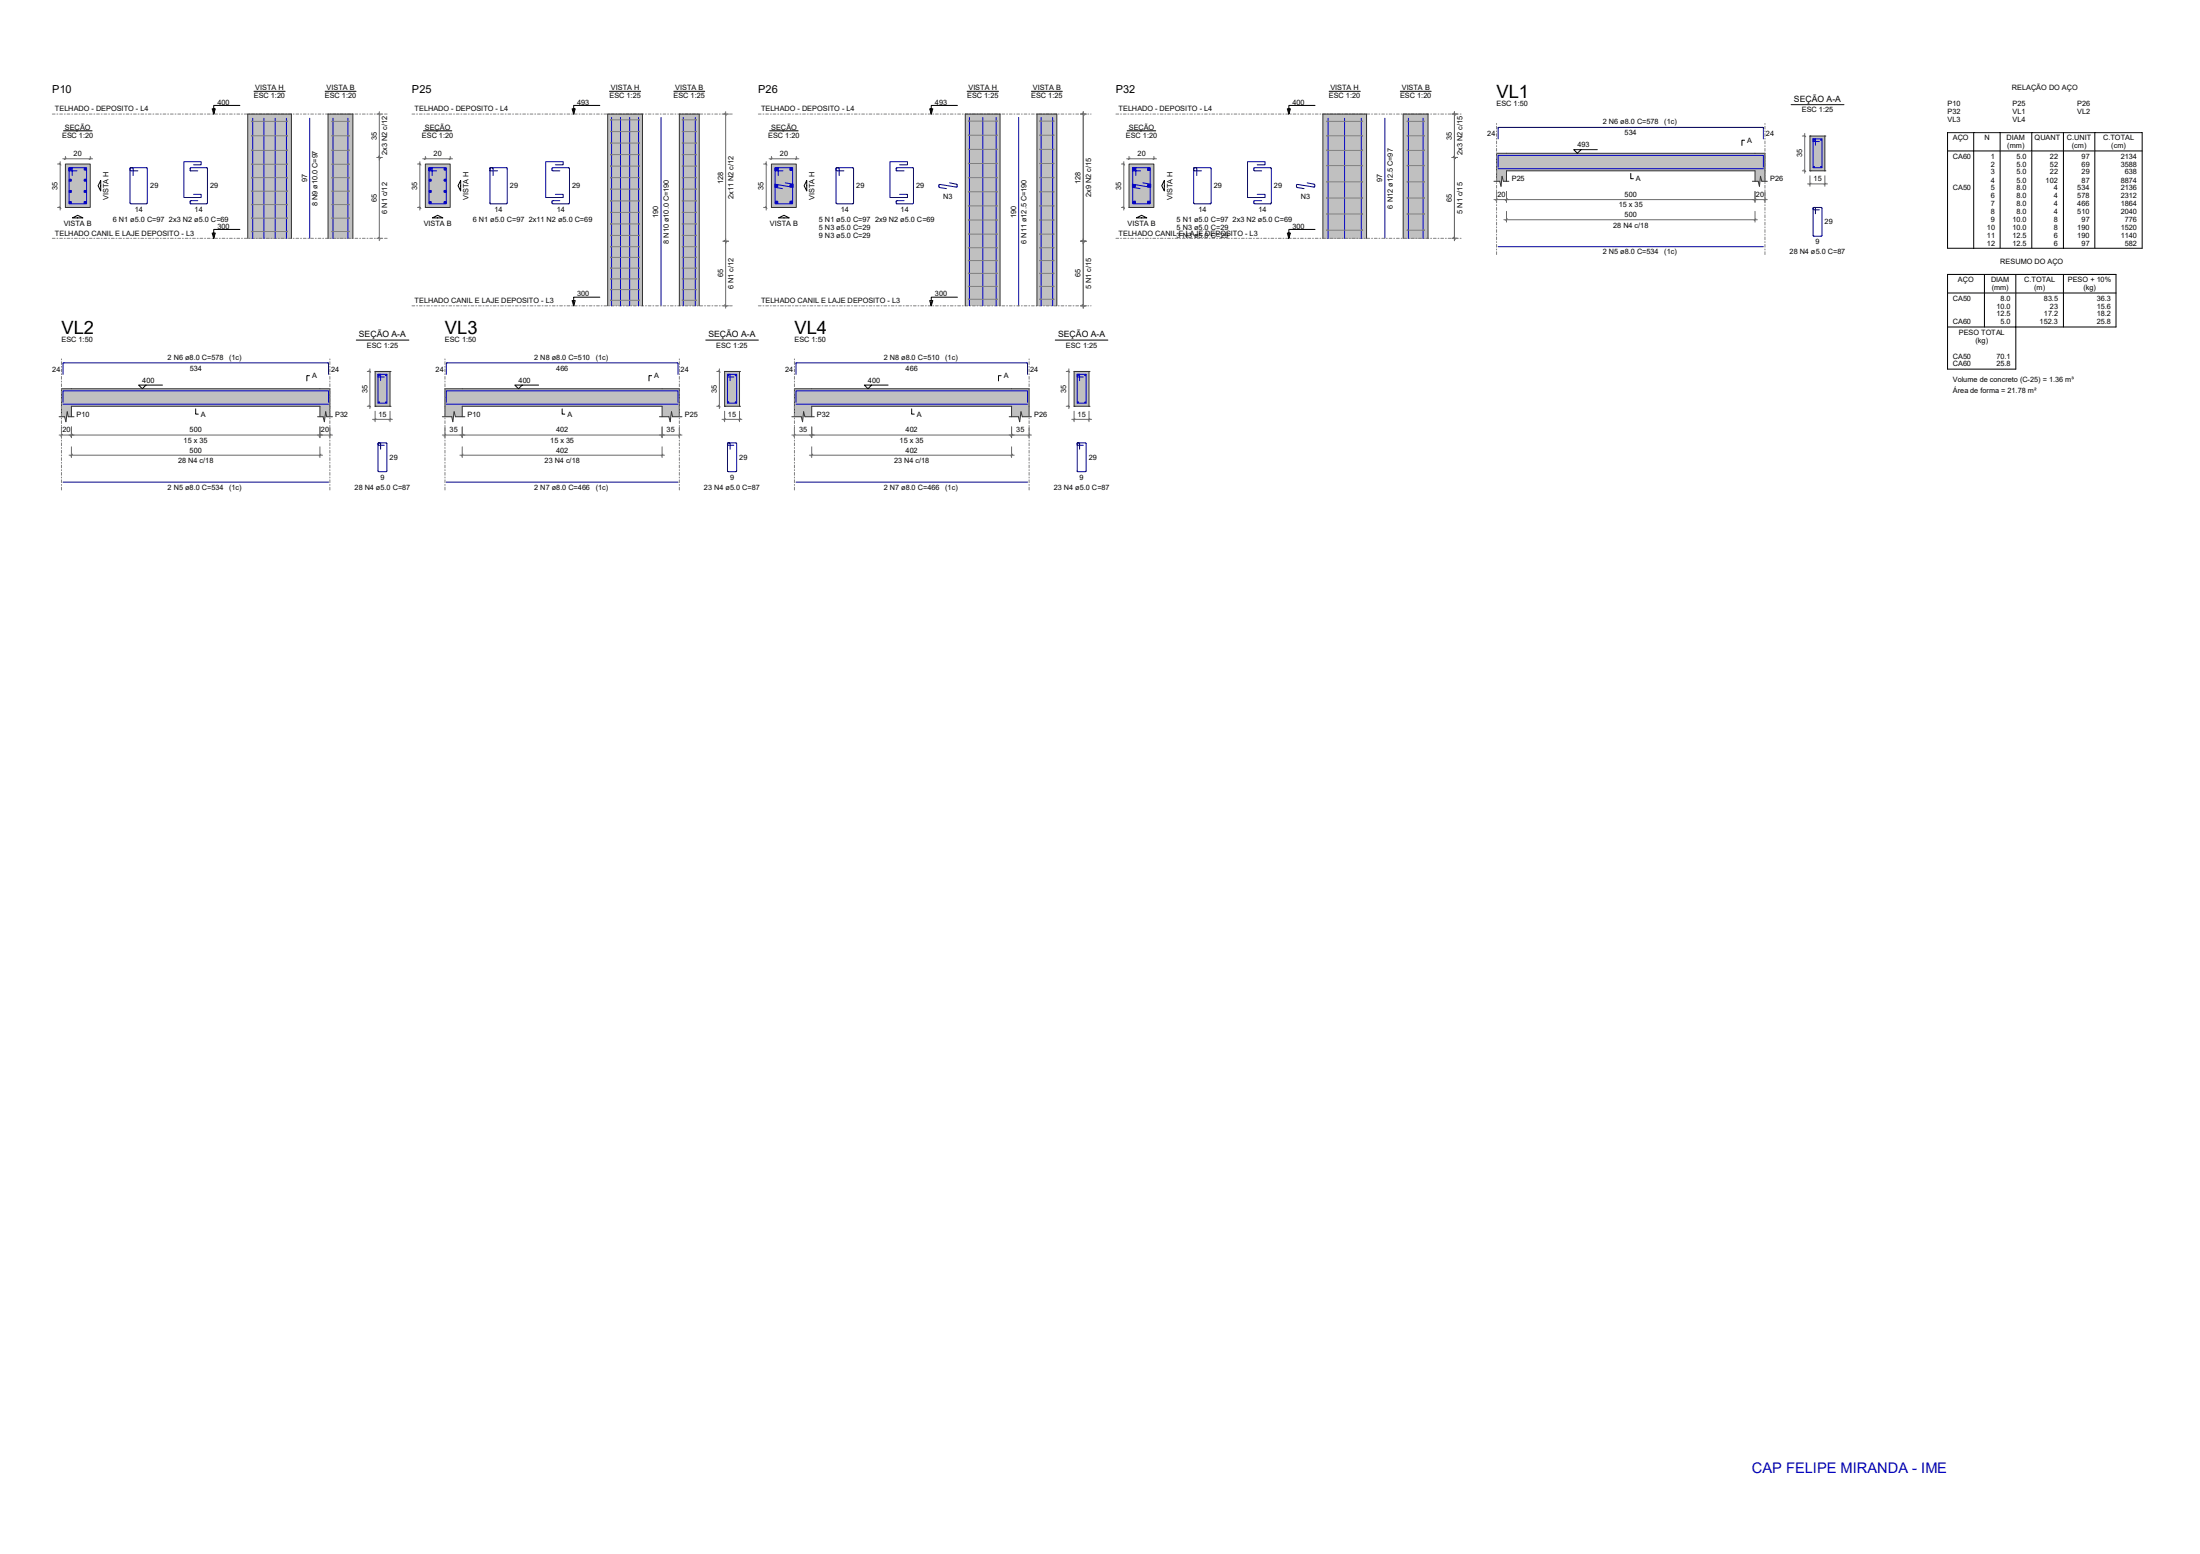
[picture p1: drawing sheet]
<svg xmlns="http://www.w3.org/2000/svg" width="841mm" height="594mm" viewBox="0 0 841 594" stroke-linecap="round" stroke-linejoin="round" font-family="sans-serif">
<g fill="#c0c0c0">
<path d="M125.4 43.6h9.5v47.5h-9.5z"/>
<path d="M94.7 43.6h16.7v47.5h-16.7z"/>
<path d="M25 62.7h9.5v16.6h-9.5z"/>
</g>
<path d="M25 62.7h9.5v16.6h-9.5z" fill="none" stroke="#333" stroke-width=".38"/>
<path d="M24.3 50h10.9" fill="none" stroke="#000" stroke-width=".38"/>
<g fill="none" stroke="#696969" stroke-width=".38">
<path d="M25 59.8v1M34.5 59.8v1M144.7 59.9l.6 .7M145 59.3v32.7M22 62.7h1.1M22 79.3h1.1M22.6 62.4l.7 .7M22.6 79l.7 .7M23 61.8v18.5M24 60.7h11.4M25.3 60.4l-.7 .6M34.8 60.4l-.7 .6"/>
<path d="M144.1 60.2h2M144.1 91.1h2M144.7 90.7l.6 .7"/>
</g>
<path d="M29.4 65.3h-3v-1.2h6.7v13.8h-6.7v-13.8h1.2v3" fill="none" stroke="#0000bd" stroke-width=".38"/>
<path d="M118.4 45.2v45.9M49.7 65l.4 .3h2.6M49.8 64.2h6.4l.1 13.3-.3 .4-6.2-.1zM50.5 64.1l.4 .4v2.6M74 63h2.9v-1.2h-6.6v13.7h6.6v-1.2h-2.9M75.6 65.3h-2.8l-.1-1 .3-.2h6l.3 .4v13l-.3 .4h-6.2l-.1-.2v-.8l.3-.2h2.6" fill="none" stroke="#000081" stroke-width=".38"/>
<path d="M146 69.7h2v11.9h-2z" fill="#fff"/>
<path d="M144.1 43.6h2M144.7 59.9l.6 .7M144.7 43.3l.6 .7M145 42.7v18.5M144.1 60.2h2" fill="none" stroke="#696969" stroke-width=".38"/>
<path d="M146 44.5h2v14.9h-2z" fill="#fff"/>
<path d="M20 43.6h128M20 91.1h128" fill="none" stroke="#808080" stroke-width=".38" stroke-dasharray="1.1 .7 .4 .7"/>
<path d="M97.1 34.9h11.9M124.3 34.9h11.8M91.7 40.3h-10v3.3l-.6-2h1.2l-.6 2M38.5 69v4l-1-2zM27.7 83.3l2-1 2 1zM91.7 87.7h-10v3.4l-.6-2h1.2l-.6 2" fill="none" stroke="#000" stroke-width=".38"/>
<g fill="none" stroke="#0000bd" stroke-width=".38">
<path d="M96.6 45.2v45.9M100.9 45.2v45.9M105.2 45.2v45.9M109.5 45.2v45.9M127.3 45.2v45.9M133 45.2v45.9M26.5 64.5l.7-.1v.4l-.3 .2zM26.5 68.8l.4-.3 .3 .6-.5 .1zM26.5 77.1l.7 .7M26.5 64.3l.7 .7M26.5 68.5l.7 .7M26.5 72.8l.7 .7"/>
<path d="M26.7 72.8l.5 .1v.5l-.7-.1zM26.7 77.1l.5 .1v.5l-.7-.2zM27.2 77.1l-.7 .7M27.2 64.3l-.7 .7M27.2 68.5l-.7 .7M27.2 72.8l-.7 .7M32.2 77.3l.7-.1v.5h-.5zM32.2 64.5l.7-.1v.4l-.3 .2zM32.2 68.8l.4-.3 .3 .6-.5 .1zM32.2 73l.7-.1v.5l-.5 .1zM32.2 77.1l.7 .7M32.2 64.3l.7 .7"/>
<path d="M32.2 72.8l.7 .7M32.2 68.5l.7 .7M32.9 77.1l-.7 .7M32.9 64.3l-.7 .7M32.9 72.8l-.7 .7M32.9 68.5l-.7 .7"/>
</g>
<path d="M94.7 91.1v-47.5h16.7v47.5M125.4 91.1v-47.5h9.5v47.5" fill="none" stroke="#333" stroke-width=".38"/>
<g fill="none" stroke="#808080" stroke-width=".38">
<path d="M96.2 46.4h.2zM96.2 51.9h.2zM96.3 46.4h13.5M96.3 51.9h13.5M96.3 57.5h13.5M96.3 57.3v.3zM109.7 46.4h.2zM109.8 51.8v.2zM109.8 57.3v.3zM126.9 51.9h.2zM126.9 46.4h.2zM127 46.4h6.4"/>
<path d="M127 51.9h6.4M127 57.5h6.4M127 57.3v.3zM133.3 46.4h.2zM133.4 51.8v.2zM133.4 57.3v.3zM96.2 67.9l.1 .2zM96.2 73.1h.2zM96.3 62.8h13.5M96.3 62.7v.2zM96.3 67.9h13.5M96.3 73.1h13.5"/>
<path d="M96.3 78.2h13.5M96.3 78.1v.2zM109.7 62.8h.2zM109.7 73.1h.2zM109.8 67.8v.3zM109.8 78.1v.2zM126.9 62.8h.2zM126.9 67.9l.1 .2zM126.9 73.1h.2zM126.9 78.2h.2zM127 62.8h6.4M127 67.9h6.4"/>
<path d="M127 73.1h6.4M127 78.2h6.4M133.3 73.1h.2zM133.4 62.7v.2zM133.4 67.8v.3zM133.4 78.1v.2zM96.3 83.4h13.5M96.3 83.2v.3zM96.3 88.5h13.5M96.3 88.4v.2zM109.8 83.2v.3zM109.8 88.4v.2z"/>
<path d="M127 83.4h6.4M127 88.5h6.4M127 83.2v.3zM127 88.4v.2zM133.4 83.2v.3zM133.4 88.4v.2z"/>
</g>
<g fill="#c0c0c0">
<path d="M259.7 43.6h7.6v73.3h-7.6z"/>
<path d="M232.3 43.6h13.3v73.3h-13.3z"/>
<path d="M162.6 62.7h9.5v16.6h-9.5z"/>
</g>
<path d="M162.6 62.7h9.5v16.6h-9.5z" fill="none" stroke="#333" stroke-width=".38"/>
<path d="M161.9 50h10.8" fill="none" stroke="#000" stroke-width=".38"/>
<g fill="none" stroke="#696969" stroke-width=".38">
<path d="M162.6 59.8v1M172.1 59.8v1M159.6 62.7h1.1M159.6 79.3h1.1M160.2 62.4l.7 .7M160.2 79l.7 .7M160.5 61.8v18.5M161.6 60.7h11.4M162.9 60.4l-.7 .6M172.4 60.4l-.7 .6M276.4 92.2h2.1M277 91.9l.7 .6"/>
<path d="M277.4 91.3v26.5M276.4 116.9h2.1M277 116.5l.7 .7"/>
</g>
<path d="M166.9 65.3h-2.9v-1.2h6.6v13.8h-6.6v-13.8h1.2v3" fill="none" stroke="#0000bd" stroke-width=".38"/>
<path d="M252.7 44.9v72M187.3 64.3l.3-.2 6.2 .1 .1 13.3-.3 .4h-6.2l-.1-.2zM187.3 65.2l2.9 .1M188.1 64.1l.4 .4v2.6M212.3 63h3v-1.2h-6.7v13.7h6.7v-1.2h-3M214 65.3h-2.6l-.3-.1-.1-.7 .4-.4h5.9l.4 .4v13l-.2 .4h-6.1l-.4-.4 .1-.7 .3-.1h2.6" fill="none" stroke="#000081" stroke-width=".38"/>
<path d="M278.4 98.6h2v11.9h-2z" fill="#fff"/>
<path d="M276.4 43.6h2.1M277 43.3l.7 .7M277.4 42.7v50.5M276.4 92.2h2.1M277 91.9l.7 .6" fill="none" stroke="#696969" stroke-width=".38"/>
<path d="M278.4 59.7h2v16.5h-2z" fill="#fff"/>
<path d="M157.5 43.6h122.9M157.5 116.9h122.9" fill="none" stroke="#808080" stroke-width=".38" stroke-dasharray="1.1 .7 .4 .7"/>
<path d="M233 34.9h11.9M257.6 34.9h11.8M229.3 40.3h-10v3.3l-.6-2h1.2l-.6 2M176.1 69v4l-1-2zM165.3 83.3l2-1 2 1zM229.3 113.6h-10v3.3l-.6-2h1.2l-.6 2" fill="none" stroke="#000" stroke-width=".38"/>
<g fill="none" stroke="#0000bd" stroke-width=".38">
<path d="M233.8 44.9v72M237.2 44.9v72M240.7 44.9v72M244.1 44.9v72M261.2 44.9v72M265.8 44.9v72M164.1 68.8l.4-.3 .3 .4-.5 .3zM164.1 77.1l.7 .7M164.1 64.3l.7 .7M164.1 68.5l.7 .7M164.1 72.8l.7 .7M164.3 77.1l.5 .3-.3 .4-.4-.3z"/>
<path d="M164.3 72.8l.5 .4-.3 .3-.4-.2zM164.8 77.1l-.7 .7M164.8 64.3l-.7 .7M164.8 68.5l-.7 .7M164.8 72.8l-.7 .7M169.8 77.3l.6-.1v.5h-.4zM169.8 68.8l.4-.3 .3 .4-.5 .3zM169.8 73l.4-.2 .3 .4-.5 .3zM169.8 77.1l.7 .7M169.8 64.3l.7 .7M169.8 72.8l.7 .7M169.8 68.5l.7 .7"/>
<path d="M170.5 77.1l-.7 .7M170.5 64.3l-.7 .7M170.5 72.8l-.7 .7M170.5 68.5l-.7 .7"/>
<circle cx="164.4" cy="64.6" r=".36"/>
<circle cx="170.1" cy="64.6" r=".36"/>
</g>
<path d="M232.3 116.9v-73.3h13.3v73.3M259.7 116.9v-73.3h7.6v73.3" fill="none" stroke="#333" stroke-width=".38"/>
<g fill="none" stroke="#808080" stroke-width=".38">
<path d="M233.5 45.8h10.9M233.5 45.7v.2zM233.5 54.7h10.9M233.5 54.6v.2zM233.5 59.1h10.9M233.5 59v.2zM233.6 50.3h-.2h11.1h-.2M244.4 45.7v.2zM244.4 54.6v.2zM244.4 59v.2zM260.9 45.8h5.2M260.9 54.7h5.2"/>
<path d="M260.9 59.1h5.2M260.9 45.7v.2zM260.9 54.6v.2zM260.9 59v.2zM261 50.3h-.2h5.4h-.2M266.1 45.7v.2zM266.1 54.6v.2zM266.1 59v.2zM233.5 63.5h10.9M233.5 63.4v.2zM233.5 67.9h10.9M233.5 67.8v.2z"/>
<path d="M233.5 72.3h10.9M233.5 72.2v.2zM233.6 76.8h-.2h11.1h-.2M244.4 63.4v.2zM244.4 67.8v.2zM244.4 72.2v.2zM260.9 63.5h5.2M260.9 67.9h5.2M260.9 72.3h5.2M260.9 63.4v.2zM260.9 67.8v.2zM260.9 72.2v.2z"/>
<path d="M261 76.8h-.2h5.4h-.2M266.1 63.4v.2zM266.1 67.8v.2zM266.1 72.2v.2zM233.5 94.3h10.9M233.5 94.2v.2zM233.5 98.4h10.9M233.5 98.3v.2zM233.5 81.2h10.9M233.5 81.1v.2zM233.5 85.6h10.9M233.5 85.5v.2z"/>
<path d="M233.5 90h10.9M233.5 89.9v.2zM244.4 94.2v.2zM244.4 98.3v.2zM244.4 81.1v.2zM244.4 85.5v.2zM244.4 89.9v.2zM260.8 94.3h.2zM260.8 98.4h.2zM260.9 94.3h5.2M260.9 98.4h5.2M260.9 81.2h5.2"/>
<path d="M260.9 85.6h5.2M260.9 90h5.2M260.9 81.1v.2zM260.9 85.5v.2zM260.9 89.9v.2zM266.1 94.2v.2zM266.1 98.3v.2zM266.1 81.1v.2zM266.1 85.5v.2zM266.1 89.9v.2zM233.4 106.6h.2zM233.4 114.8h.2z"/>
<path d="M233.5 102.5h10.9M233.5 102.4v.2zM233.5 106.6h10.9M233.5 110.7h10.9M233.5 110.6v.2zM233.5 114.8h10.9M244.3 106.6h.2zM244.3 114.8h.2zM244.4 102.4v.2zM244.4 110.6v.2zM260.8 114.8h.2zM260.8 106.6h.2z"/>
<path d="M260.9 110.6v.2zM260.9 102.5h5.2M260.9 106.6h5.2M260.9 110.7h5.2M260.9 114.8h5.2M260.9 102.4v.2zM266 106.6h.2zM266 114.8h.2zM266.1 102.4v.2zM266.1 110.6v.2z"/>
</g>
<g fill="#c0c0c0">
<path d="M396.4 43.6h7.6v73.3h-7.6z"/>
<path d="M369 43.6h13.3v73.3h-13.3z"/>
<path d="M294.9 62.7h9.5v16.6h-9.5z"/>
</g>
<path d="M294.9 62.7h9.5v16.6h-9.5z" fill="none" stroke="#333" stroke-width=".38"/>
<path d="M294.2 50h10.9" fill="none" stroke="#000" stroke-width=".38"/>
<g fill="none" stroke="#696969" stroke-width=".38">
<path d="M294.9 59.8v1M304.4 59.8v1M291.9 62.7h1.1M291.9 79.3h1.1M292.6 62.4l.6 .7M292.6 79l.6 .7M292.9 61.8v18.5M294 60.7h11.4M295.2 60.4l-.6 .6M304.7 60.4l-.6 .6M413.1 92.2h2.1M413.7 91.9l.7 .6"/>
<path d="M414.1 91.3v26.5M413.1 116.9h2.1M413.7 116.5l.7 .7"/>
</g>
<path d="M299.3 65.3h-3v-1.2h6.7v13.8h-6.7v-13.8h1.2v3M300.2 69.9l3 .5v1.2l-7-1.2v1.2l2.9 .5" fill="none" stroke="#0000bd" stroke-width=".38"/>
<path d="M389.4 44.9v72M319.6 65l.4 .3h2.6M319.7 64.2l6.2-.1 .4 .4v13l-.2 .4-6.4-.1zM320.5 64.1l.3 .4v2.6M343.9 63h3v-1.2h-6.7v13.7h6.7v-1.2h-3M345.6 65.3h-2.8l-.2-1 .3-.2h6l.3 .4v13l-.3 .4h-6.1l-.2-.2v-.8l.3-.2h2.7M363 69.9l2.8 .6v1l-6.8-.9-.1 .7 .3 .4 2.6 .4" fill="none" stroke="#000081" stroke-width=".38"/>
<path d="M415.1 98.6h2v11.9h-2z" fill="#fff"/>
<path d="M413.1 43.6h2.1M413.7 43.3l.7 .7M414.1 42.7v50.5M413.1 92.2h2.1M413.7 91.9l.7 .6" fill="none" stroke="#696969" stroke-width=".38"/>
<path d="M415.1 60.4h2v15h-2z" fill="#fff"/>
<path d="M413.1 43.6h2.1M413.7 43.3l.7 .7M414.1 42.7v75.1M413.1 92.2h2.1M413.7 91.9l.7 .6M413.1 116.9h2.1M413.7 116.5l.7 .7" fill="none" stroke="#696969" stroke-width=".38"/>
<path d="M289.9 43.6h127.2M289.9 116.9h127.2" fill="none" stroke="#808080" stroke-width=".38" stroke-dasharray="1.1 .7 .4 .7"/>
<path d="M369.7 34.9h12M394.3 34.9h11.8M366 40.3h-10v3.3l-.6-2h1.2l-.6 2M308.4 69v4l-1-2zM297.6 83.3l2.1-1 2 1zM366 113.6h-10v3.3l-.6-2h1.2l-.6 2" fill="none" stroke="#000" stroke-width=".38"/>
<g fill="none" stroke="#0000bd" stroke-width=".38">
<path d="M370.6 44.9v72M375.7 44.9v72M380.8 44.9v72M398 44.9v72M402.4 44.9v72M296.4 76.9l.9 .9M296.4 64.2l.9 .9M296.4 70.6l.9 .9M296.5 77.1l.4-.2 .4 .2v.5l-.7 .2zM296.6 64.3l.7 .2-.2 .6h-.5l-.2-.4zM296.6 70.6l.7 .2v.4l-.4 .3-.5-.5zM297.3 76.9l-.9 .9"/>
<path d="M297.3 64.2l-.9 .9M297.3 70.6l-.9 .9M302 76.9l.9 .9M302 64.2l.9 .9M302 70.6l.9 .9M302.1 64.4l.6-.1 .2 .6-.7 .2zM302.2 77l.4-.1 .3 .3-.3 .6-.6-.3zM302.2 70.6l.7 .2-.2 .6a.47 .47 0 0 1-.6-.2 .47 .47 0 0 1 .1-.6zM302.9 76.9l-.9 .9M302.9 64.2l-.9 .9M302.9 70.6l-.9 .9"/>
</g>
<path d="M369 116.9v-73.3h13.3v73.3M396.4 116.9v-73.3h7.6v73.3" fill="none" stroke="#333" stroke-width=".38"/>
<g fill="none" stroke="#808080" stroke-width=".38">
<path d="M370.2 57.1h.2zM370.2 51.7h.2zM370.3 46.3h10.8M370.3 46.2v.2zM370.3 51.7h10.8M370.3 57.1h10.8M381 51.7h.2zM381 57.1h.2zM381.1 46.2v.2zM397.5 51.7h.2zM397.5 57.1h.2zM397.6 46.3h5.2"/>
<path d="M397.6 51.7h5.2M397.6 57.1h5.2M397.6 46.2v.2zM402.7 46.3h.2zM402.7 51.7h.2zM402.7 57.1h.2zM370.2 62.5h.2zM370.2 67.9h.2zM370.2 73.3h.2zM370.2 78.7h.2zM370.3 62.5h10.8M370.3 67.9h10.8"/>
<path d="M370.3 73.3h10.8M370.3 78.7h10.8M381.1 62.4v.2zM381.1 67.8v.2zM381.1 73.2v.2zM381.1 78.6v.2zM397.5 62.5h.2zM397.5 67.9h.2zM397.5 78.7h.2zM397.6 73.2v.2zM397.6 62.5h5.2M397.6 67.9h5.2"/>
<path d="M397.6 73.3h5.2M397.6 78.7h5.2M402.7 62.5h.2zM402.7 73.3h.2zM402.7 67.9h.2zM402.8 78.6v.2zM370.2 84.1h.2zM370.2 89.5h.2zM370.3 94.7h10.8M370.3 94.6v.2zM370.3 99.6h10.8M370.3 99.5v.2z"/>
<path d="M370.3 84.1h10.8M370.3 89.5h10.8M381 84.1h.2zM381.1 94.6v.2zM381.1 99.5v.2zM381.1 89.4v.2zM397.5 84.1h.2zM397.6 94.7h5.2M397.6 99.6h5.2M397.6 84.1h5.2M397.6 89.5h5.2M397.6 94.6v.2z"/>
<path d="M397.6 89.4v.2zM397.6 99.5v.2zM402.7 89.5h.2zM402.8 94.6v.2zM402.8 99.5v.2zM402.8 84v.2zM370.2 109.5h.2zM370.3 104.5h10.8M370.3 104.4v.2zM370.3 109.5h10.8M370.3 114.4h10.8M370.3 114.3v.2z"/>
<path d="M381 109.5h.2zM381.1 104.4v.2zM381.1 114.3v.2zM397.5 109.5h.2zM397.6 104.5h5.2M397.6 109.5h5.2M397.6 114.4h5.2M397.6 104.4v.2zM397.6 114.3v.2zM402.7 109.5h.2zM402.8 104.4v.2zM402.8 114.3v.2z"/>
</g>
<g fill="#c0c0c0">
<path d="M536.4 43.6h9.5v47.5h-9.5z"/>
<path d="M505.7 43.6h16.7v47.5h-16.7z"/>
<path d="M431.6 62.7h9.5v16.6h-9.5z"/>
</g>
<path d="M431.6 62.7h9.5v16.6h-9.5z" fill="none" stroke="#333" stroke-width=".38"/>
<path d="M430.9 50h10.9" fill="none" stroke="#000" stroke-width=".38"/>
<g fill="none" stroke="#696969" stroke-width=".38">
<path d="M431.6 59.8v1M441.1 59.8v1M555.7 59.9l.6 .7M556 59.3v32.7M428.7 62.7h1M428.7 79.3h1M429.3 62.4l.6 .7M429.3 79l.6 .7M429.6 61.8v18.5M430.7 60.7h11.4M432 60.4l-.7 .6M441.5 60.4l-.7 .6"/>
<path d="M555.1 60.2h2M555.1 91.1h2M555.7 90.7l.6 .7"/>
</g>
<path d="M436 65.3h-3v-1.2h6.7v13.8h-6.7v-13.8h1.2v3M436.9 69.9l3 .5v1.2l-7-1.2v1.2l2.9 .5" fill="none" stroke="#0000bd" stroke-width=".38"/>
<path d="M529.4 45.2v45.9M456.3 65l.4 .3h2.6M456.4 64.2l6.2-.1 .4 .4v13l-.2 .4-6.4-.1zM457.2 64.1l.3 .4v2.6M480.6 63h3v-1.2h-6.7v13.7h6.7v-1.2h-3M482.3 65.3h-2.6l-.3-.1-.1-.7 .4-.4h5.9l.4 .4v13l-.2 .4h-6.1l-.4-.4 .1-.7 .3-.1h2.6M499.7 69.9l2.8 .6v1l-6.8-.9-.1 .7 .3 .4 2.6 .4" fill="none" stroke="#000081" stroke-width=".38"/>
<path d="M557 69.7h2v11.9h-2z" fill="#fff"/>
<path d="M555.1 43.6h2M555.7 59.9l.6 .7M555.7 43.3l.6 .7M556 42.7v18.5M555.1 60.2h2" fill="none" stroke="#696969" stroke-width=".38"/>
<path d="M557 44.5h2v14.9h-2z" fill="#fff"/>
<path d="M555.1 43.6h2M555.7 59.9l.6 .7M555.7 43.3l.6 .7M556 42.7v49.3M555.1 60.2h2M555.1 91.1h2M555.7 90.7l.6 .7" fill="none" stroke="#696969" stroke-width=".38"/>
<path d="M426.6 43.6h132.4M426.6 91.1h132.4" fill="none" stroke="#808080" stroke-width=".38" stroke-dasharray="1.1 .7 .4 .7"/>
<path d="M508.1 34.9h11.9M535.3 34.9h11.8M502.7 40.3h-10v3.3l-.6-2h1.2l-.6 2M445.1 69v4l-1-2zM434.4 83.3l2-1 2 1zM502.7 87.7h-10v3.4l-.6-2h1.2l-.6 2" fill="none" stroke="#000" stroke-width=".38"/>
<g fill="none" stroke="#0000bd" stroke-width=".38">
<path d="M507.7 45.2v45.9M514 45.2v45.9M520.4 45.2v45.9M538.4 45.2v45.9M544 45.2v45.9M433.1 76.9l.9 .9M433.1 64.2l.9 .9M433.1 70.6l.9 .9M433.2 64.5l.4-.3 .4 .3v.4l-.6 .2zM433.2 70.8l.6-.2 .2 .6-.4 .3-.4-.3zM433.2 77.1l.4-.2 .4 .2v.5l-.6 .2zM434 76.9l-.9 .9"/>
<path d="M434 64.2l-.9 .9M434 70.6l-.9 .9M438.7 76.9l.9 .9M438.7 64.2l.9 .9M438.7 70.6l.9 .9M438.8 77.1l.4-.2 .3 .2-.1 .7h-.5zM438.9 64.3h.5l.2 .4-.2 .4h-.5l-.2-.4zM438.9 70.6h.5l.2 .4-.4 .5-.5-.5zM439.6 76.9l-.9 .9M439.6 64.2l-.9 .9M439.6 70.6l-.9 .9"/>
</g>
<path d="M505.7 91.1v-47.5h16.7v47.5M536.4 91.1v-47.5h9.5v47.5" fill="none" stroke="#333" stroke-width=".38"/>
<g fill="none" stroke="#808080" stroke-width=".38">
<path d="M507.2 46.4h.2zM507.3 46.4h13.5M507.3 51.9h13.5M507.3 51.8v.2zM507.3 57.5h13.5M507.3 57.3v.3zM520.8 46.3v.2zM520.8 51.8v.2zM520.8 57.3v.3zM537.9 46.4h.2zM538 46.4h6.4M538 51.9h6.4"/>
<path d="M538 57.5h6.4M538 51.8v.2zM538 57.3v.3zM544.3 46.4h.2zM544.4 51.8v.2zM544.4 57.3v.3zM507.3 63.3h13.5M507.3 63.2v.2zM507.3 69.5h13.5M507.3 69.4v.2zM507.3 75.7h13.5M507.3 75.5v.3z"/>
<path d="M520.8 63.2v.2zM520.8 69.4v.2zM520.8 75.5v.3zM537.9 69.5h.2zM538 63.3h6.4M538 69.5h6.4M538 75.7h6.4M538 63.2v.2zM538 75.5v.3zM544.3 69.5h.2zM544.4 63.2v.2zM544.4 75.5v.3z"/>
<path d="M507.2 81.8h.2zM507.3 81.8h13.5M507.3 88h13.5M507.3 87.9v.2zM520.8 81.7v.2zM520.8 87.9v.2zM537.9 81.8h.2zM537.9 88h.2zM538 81.8h6.4M538 88h6.4M544.3 81.8h.2zM544.3 88h.2z"/>
</g>
<g fill="#c0c0c0">
<path d="M691.9 52h5.7v13.3h-5.7z"/>
<path d="M572.1 58.6h102.6v12.5h-102.6z"/>
</g>
<path d="M691.9 52h.1M691.9 52h5.7M691.9 52v13.3M697.6 52h.1M697.6 52v13.3M571.1 69.3h2.2l.5 1.9 .4-3.8 .5 1.9h2.1M572.1 69.3v-10.7h102.6v10.7M575.9 69.3v-4h95v4M669.9 69.3h2.2l.5 1.9 .4-3.8 .5 1.9h2.1M691.9 65.3h.1M691.9 65.3h5.7M697.6 65.3h.1" fill="none" stroke="#333" stroke-width=".38"/>
<g fill="none" stroke="#696969" stroke-width=".38">
<path d="M689 52h1M689.6 51.7l.7 .6M689.9 51v15.2M571.1 76.3h104.5M572.1 73.2v4.1M572.4 76l-.6 .7M575.9 73.2v4.1M576.2 76l-.6 .7M670.9 73.2v4.1M671.2 76l-.6 .7M674.7 73.2v4.1M675 76l-.6 .7"/>
<path d="M689 65.3h1M689.6 64.9l.7 .7M691 70.3h7.6M691.9 67.2v4M692.3 70l-.7 .6M697.6 67.2v4M698 70l-.7 .6M574.9 84h96.9M575.9 80.8v4.1M576.2 83.6l-.6 .7M670.9 80.8v4.1M671.2 83.6l-.6 .7"/>
</g>
<path d="M572.7 53.1v-4.3l.2-.1h101l.2 .1v4.3M693.1 79.9l.3 .3h2.1M693.2 79.4l3-.1 .3 .3v10.4l-.3 .3h-2.8l-.3-.3zM693.7 79.3l.3 .3v2.1M572.7 94.3h101.4" fill="none" stroke="#000081" stroke-width=".38"/>
<path d="M693.1 53.1h3.4v11h-3.4zM693.1 54.1h2.4M693.3 53.3l.2 .3zM694 53.1v2.4M696.2 53.3v.3l-.2-.1zM572.7 63.9v-4.5h101.4v4.5M572.7 64.5h101.4M693.3 63.7l.3 .1zM696.2 63.6v.3l-.2-.1z" fill="none" stroke="#0000bd" stroke-width=".38"/>
<path d="M572.1 97.3v-50.7M674.7 97.3v-50.7" fill="none" stroke="#808080" stroke-width=".38" stroke-dasharray="1.1 .7 .4 .7"/>
<path d="M684.7 40h20.2M604.4 57.2l-1.4 1.4-1.4-1.4h9M666.9 53.6h-1v2M623.4 66.3v2h1" fill="none" stroke="#000" stroke-width=".38"/>
<g fill="#c0c0c0">
<path d="M143.4 142h5.7v13.3h-5.7z"/>
<path d="M23.5 148.6h102.6v12.5h-102.6z"/>
</g>
<path d="M22.6 159.3h2.1l.5 1.9 .5-3.8 .4 1.9h2.2M23.5 159.3v-10.7h102.6v10.7M27.3 159.3v-4h95v4M121.4 159.3h2.1l.5 1.9 .5-3.8 .4 1.9h2.2M143.4 142h.1M143.4 155.3h.1M143.4 155.3h5.7M143.4 142h5.7M143.4 142v13.3M149.1 155.3h.1M149.1 142h.1M149.1 142v13.3" fill="none" stroke="#333" stroke-width=".38"/>
<g fill="none" stroke="#696969" stroke-width=".38">
<path d="M140.4 155.3h1.1M140.4 142h1.1M141 154.9l.7 .7M141 141.7l.7 .6M141.4 141v15.2M143.4 157.2v4M143.7 160l-.7 .6M149.1 157.2v4M149.4 160l-.7 .6M22.6 166.3h104.5M23.5 163.2v4.1M23.9 166l-.7 .7"/>
<path d="M26.4 174h96.9M27.3 163.2v4.1M27.3 170.8v4.1M27.7 166l-.7 .7M27.7 173.6l-.7 .7M122.3 163.2v4.1M122.3 170.8v4.1M122.7 166l-.7 .7M122.7 173.6l-.7 .7M126.1 163.2v4.1M126.5 166l-.7 .7M142.4 160.3h7.6"/>
</g>
<path d="M24.1 143.1v-4.3l.2-.1h101.1l.2 4.4M144.5 169.9l.3 .3h2.1M144.6 169.4l3-.1 .3 .3v10.4l-.3 .3h-2.8l-.3-.3zM145.2 169.3l.3 .3v2.1M24.1 184.3h101.5" fill="none" stroke="#000081" stroke-width=".38"/>
<path d="M24.1 153.8v-4.4h101.5v4.4M24.1 154.5h101.5M144.5 143.1h3.4v11h-3.4zM144.5 144.1h2.4M144.7 143.5l.2-.2 .1 .2zM144.9 153.6v.3l-.2-.1zM145.5 143.1v2.4M147.4 143.5l.2-.2 .1 .2zM147.6 153.6v.3l-.2-.1z" fill="none" stroke="#0000bd" stroke-width=".38"/>
<path d="M23.5 187.3v-50.7M126.1 187.3v-50.7" fill="none" stroke="#808080" stroke-width=".38" stroke-dasharray="1.1 .7 .4 .7"/>
<path d="M136.2 130h20.1M55.8 147.2l-1.4 1.4-1.4-1.4h9.1M74.8 156.3v2h1M118.3 143.6h-1v2" fill="none" stroke="#000" stroke-width=".38"/>
<g fill="#c0c0c0">
<path d="M277 142h5.7v13.3h-5.7z"/>
<path d="M170.1 148.6h89.6v12.5h-89.6z"/>
</g>
<path d="M169.1 159.3h3.6l.4 1.9 .5-3.8 .5 1.9h3.6M170.1 159.3v-10.7h89.6v10.7M176.7 159.3v-4h76.4v4M252.1 159.3h3.6l.5 1.9 .5-3.8 .4 1.9h3.6M277 142h.1M277 155.3h.1M277 155.3h5.7M277 142h5.7M277 142v13.3M282.7 155.3h.1M282.7 142h.1M282.7 142v13.3" fill="none" stroke="#333" stroke-width=".38"/>
<g fill="none" stroke="#696969" stroke-width=".38">
<path d="M274 155.3h1.1M274 142h1.1M274.6 154.9l.7 .7M274.6 141.7l.7 .6M275 141v15.2M277 157.2v4M277.3 160l-.6 .6M282.7 157.2v4M283 160l-.6 .6M169.1 166.3h91.6M170.1 163.2v4.1M170.4 166l-.7 .7"/>
<path d="M175.8 174h78.2M176.7 163.2v4.1M176.7 170.8v4.1M177 166l-.6 .7M177 173.6l-.6 .7M253.1 163.2v4.1M253.1 170.8v4.1M253.4 166l-.6 .7M253.4 173.6l-.6 .7M259.7 163.2v4.1M260.1 166l-.7 .7M276 160.3h7.6"/>
</g>
<path d="M170.6 143.1l.2-4.4h88.2l.2 4.4M278.1 169.9l.3 .3h2.1M278.2 169.4l3.1-.1 .3 .3v10.4l-.3 .3h-2.9l-.3-.3zM278.8 169.3l.3 .3v2.1M170.6 184.3h88.6" fill="none" stroke="#000081" stroke-width=".38"/>
<path d="M170.6 153.8v-4.4h88.6v4.4M170.6 154.5h88.6M278.1 143.1h3.5v11h-3.5zM278.1 144.1h2.4M278.3 143.5l.2-.2 .1 .2zM278.5 153.6v.3l-.2-.1zM279.1 143.1v2.4M281.1 153.7l.3 .1zM281.1 143.3l.3 .2-.3 .1z" fill="none" stroke="#0000bd" stroke-width=".38"/>
<path d="M170.1 187.3v-50.7M259.7 187.3v-50.7" fill="none" stroke="#808080" stroke-width=".38" stroke-dasharray="1.1 .7 .4 .7"/>
<path d="M269.8 130h20.1M199.6 147.2l-1.4 1.4-1.4-1.4h9.1M214.9 156.3v2h1M249.1 143.6h-1v2" fill="none" stroke="#000" stroke-width=".38"/>
<g fill="#c0c0c0">
<path d="M410.6 142h5.7v13.3h-5.7z"/>
<path d="M303.7 148.6h89.7v12.5h-89.7z"/>
</g>
<path d="M302.7 159.3h3.6l.5 1.9 .4-3.8 .5 1.9h3.6M303.7 159.3v-10.7h89.7v10.7M310.3 159.3v-4h76.4v4M385.8 159.3h3.5l.5 1.9 .5-3.8 .5 1.9h3.5M410.6 142h.1M410.6 155.3h.1M410.6 155.3h5.7M410.6 142h5.7M410.6 142v13.3M416.3 155.3h.1M416.3 142h.1M416.3 142v13.3" fill="none" stroke="#333" stroke-width=".38"/>
<g fill="none" stroke="#696969" stroke-width=".38">
<path d="M407.6 155.3h1.1M407.6 142h1.1M408.3 154.9l.6 .7M408.3 141.7l.6 .6M408.6 141v15.2M410.6 157.2v4M410.9 160l-.6 .6M416.3 157.2v4M416.6 160l-.6 .6M302.7 166.3h91.6M303.7 163.2v4.1M304 166l-.7 .7"/>
<path d="M309.4 174h78.3M310.3 163.2v4.1M310.3 170.8v4.1M310.7 166l-.7 .7M310.7 173.6l-.7 .7M386.7 163.2v4.1M386.7 170.8v4.1M387.1 166l-.7 .7M387.1 173.6l-.7 .7M393.4 163.2v4.1M393.7 166l-.7 .7M409.7 160.3h7.6"/>
</g>
<path d="M304.3 143.1l.1-4.4h88.2l.2 4.4M411.8 169.4l3.1-.1 .3 .3v10.4l-.3 .3-3.1-.1zM411.8 170.1l2.3 .1M412.4 169.3l.3 .3v2.1M304.3 184.3h88.5" fill="none" stroke="#000081" stroke-width=".38"/>
<path d="M304.3 153.8v-4.4h88.5v4.4M304.3 154.5h88.5M411.8 143.1h3.4v11h-3.4zM411.8 144.1h2.3M411.9 143.5l.2-.2 .1 .2zM412.1 153.6v.3l-.2-.1zM412.7 143.1v2.4M414.7 153.8h.3zM414.8 143.3l.1 .3z" fill="none" stroke="#0000bd" stroke-width=".38"/>
<path d="M303.7 187.3v-50.7M393.4 187.3v-50.7" fill="none" stroke="#808080" stroke-width=".38" stroke-dasharray="1.1 .7 .4 .7"/>
<g fill="none" stroke="#000" stroke-width=".38">
<path d="M744.5 50.7h74.4v44.2h-74.4zM744.5 57.7h74.4M754.5 50.7v44.2M764.6 50.7v44.2M776.7 50.7v44.2M788.8 50.7v44.2M800.8 50.7v44.2M744.5 112h64.4M758.6 104.9v20.1M770.6 104.9v36.2h-26.1v-36.2h64.4v20.1h-64.4M788.8 104.9v20.1M403.4 130h20.1"/>
<path d="M333.2 147.2l-1.4 1.4-1.4-1.4h9.1M348.5 156.3v2h1M382.7 143.6h-1v2"/>
</g>
<g font-size="7">
<text x="572.1" y="37.6">VL1</text>
<text x="23.5" y="127.6">VL2</text>
<text x="170.1" y="127.6">VL3</text>
<text x="303.7" y="127.6">VL4</text>
</g>
<text font-size="5.6" fill="#00f" x="669.7" y="563.2">CAP FELIPE MIRANDA - IME</text>
<g font-size="4.2">
<text x="20" y="35.6">P10</text>
<text x="157.5" y="35.6">P25</text>
<text x="289.9" y="35.6">P26</text>
<text x="426.6" y="35.6">P32</text>
</g>
<g font-size="3.3">
<text x="685.8" y="39">SEÇÃO A-A</text>
<text x="137.2" y="129">SEÇÃO A-A</text>
<text x="270.8" y="129">SEÇÃO A-A</text>
<text x="404.5" y="129">SEÇÃO A-A</text>
</g>
<g font-size="2.8">
<text x="97.5" y="34.6">VISTA H</text>
<text x="124.8" y="34.6">VISTA B</text>
<text x="233.6" y="34.6">VISTA H</text>
<text x="258.2" y="34.6">VISTA B</text>
<text x="370.2" y="34.6">VISTA H</text>
<text x="394.8" y="34.6">VISTA B</text>
<text x="508.6" y="34.6">VISTA H</text>
<text x="535.9" y="34.6">VISTA B</text>
<text x="769.1" y="34.6">RELAÇÃO DO AÇO</text>
<text x="83.1" y="40">400</text>
<text x="97" y="37.6">ESC 1:20</text>
<text x="124.2" y="37.6">ESC 1:20</text>
<text x="220.6" y="40">493</text>
<text x="233" y="37.6">ESC 1:25</text>
<text x="257.5" y="37.6">ESC 1:25</text>
<text x="357.4" y="40">493</text>
<text x="369.7" y="37.6">ESC 1:25</text>
<text x="394.2" y="37.6">ESC 1:25</text>
<text x="494.1" y="40">400</text>
<text x="508" y="37.6">ESC 1:20</text>
<text x="535.2" y="37.6">ESC 1:20</text>
<text x="572.1" y="40.6">ESC 1:50</text>
<text x="744.5" y="40.6">P10</text>
<text x="769.3" y="40.6">P25</text>
<text x="794.1" y="40.6">P26</text>
<text x="21" y="42.6">TELHADO - DEPOSITO - L4</text>
<text x="158.5" y="42.6">TELHADO - DEPOSITO - L4</text>
<text x="290.9" y="42.6">TELHADO - DEPOSITO - L4</text>
<text x="427.6" y="42.6">TELHADO - DEPOSITO - L4</text>
<text x="612.7" y="47.6">2 N6 ø8.0 C=578</text>
<text x="636.2" y="47.6">(1c)</text>
<text x="688.8" y="43">ESC 1:25</text>
<text x="744.5" y="43.6">P32</text>
<text x="744.5" y="46.6">VL3</text>
<text x="769.3" y="43.6">VL1</text>
<text x="769.3" y="46.6">VL4</text>
<text x="794.1" y="43.6">VL2</text>
<text x="23.7" y="52.7">ESC 1:20</text>
<text x="24.8" y="49.7">SEÇÃO</text>
<text x="144" y="53.5" transform="rotate(-90 144 53.5)">35</text>
<text x="161.3" y="52.7">ESC 1:20</text>
<text x="162.4" y="49.7">SEÇÃO</text>
<text x="293.7" y="52.7">ESC 1:20</text>
<text x="294.8" y="49.7">SEÇÃO</text>
<text x="430.4" y="52.7">ESC 1:20</text>
<text x="431.5" y="49.7">SEÇÃO</text>
<text x="555" y="53.5" transform="rotate(-90 555 53.5)">35</text>
<text x="568.5" y="52.1">24</text>
<text x="621" y="51.7">534</text>
<text x="675.1" y="52.1">24</text>
<text x="746.5" y="53.7">AÇO</text>
<text x="758.6" y="53.7">N</text>
<text x="767.1" y="53.7">DIAM</text>
<text x="777.8" y="53.7">QUANT</text>
<text x="790.2" y="53.7">C.UNIT</text>
<text x="804" y="53.7">C.TOTAL</text>
<text x="28.2" y="59.7">20</text>
<text x="148" y="59.3" transform="rotate(-90 148 59.3)">2x3 N2 c/12</text>
<text x="165.7" y="59.7">20</text>
<text x="298.2" y="59.7">20</text>
<text x="434.9" y="59.7">20</text>
<text x="559" y="59.3" transform="rotate(-90 559 59.3)">2x3 N2 c/15</text>
<text x="603" y="56.3">493</text>
<text x="667.9" y="54.6">A</text>
<text x="767.3" y="56.7">(mm)</text>
<text x="792" y="56.7">(cm)</text>
<text x="807.1" y="56.7">(cm)</text>
<text x="688.9" y="60.2" transform="rotate(-90 688.9 60.2)">35</text>
<text x="746.5" y="60.7">CA60</text>
<text x="761" y="60.7">1</text>
<text x="761" y="63.7">2</text>
<text x="770.8" y="60.7">5.0</text>
<text x="770.8" y="63.7">5.0</text>
<text x="783.6" y="60.7">22</text>
<text x="783.6" y="63.7">52</text>
<text x="795.7" y="60.7">97</text>
<text x="795.7" y="63.7">69</text>
<text x="810.7" y="60.7">2134</text>
<text x="810.7" y="63.7">3588</text>
<text x="57.4" y="72">29</text>
<text x="80.3" y="72">29</text>
<text x="117.4" y="69.7" transform="rotate(-90 117.4 69.7)">97</text>
<text x="194.9" y="72">29</text>
<text x="218.7" y="72">29</text>
<text x="276.4" y="70.2" transform="rotate(-90 276.4 70.2)">128</text>
<text x="327.3" y="72">29</text>
<text x="350.2" y="72">29</text>
<text x="413.1" y="70.2" transform="rotate(-90 413.1 70.2)">128</text>
<text x="464" y="72">29</text>
<text x="487" y="72">29</text>
<text x="528.4" y="69.7" transform="rotate(-90 528.4 69.7)">97</text>
<text x="577.9" y="69.3">P25</text>
<text x="625.4" y="69.3">A</text>
<text x="676.7" y="69.3">P26</text>
<text x="693.3" y="69.3">15</text>
<text x="761" y="66.7">3</text>
<text x="761" y="69.8">4</text>
<text x="770.8" y="66.7">5.0</text>
<text x="770.8" y="69.8">5.0</text>
<text x="782" y="69.8">102</text>
<text x="783.6" y="66.7">22</text>
<text x="795.7" y="66.7">29</text>
<text x="795.7" y="69.8">87</text>
<text x="810.7" y="69.8">8874</text>
<text x="812.2" y="66.7">638</text>
<text x="22" y="72.6" transform="rotate(-90 22 72.6)">35</text>
<text x="41.5" y="76.5" transform="rotate(-90 41.5 76.5)">VISTA H</text>
<text x="144" y="77.3" transform="rotate(-90 144 77.3)">65</text>
<text x="159.5" y="72.6" transform="rotate(-90 159.5 72.6)">35</text>
<text x="179.1" y="76.5" transform="rotate(-90 179.1 76.5)">VISTA H</text>
<text x="280.4" y="76.2" transform="rotate(-90 280.4 76.2)">2x11 N2 c/12</text>
<text x="291.9" y="72.6" transform="rotate(-90 291.9 72.6)">35</text>
<text x="311.4" y="76.5" transform="rotate(-90 311.4 76.5)">VISTA H</text>
<text x="360.6" y="76.1">N3</text>
<text x="417.1" y="75.4" transform="rotate(-90 417.1 75.4)">2x9 N2 c/15</text>
<text x="428.6" y="72.6" transform="rotate(-90 428.6 72.6)">35</text>
<text x="448.2" y="76.5" transform="rotate(-90 448.2 76.5)">VISTA H</text>
<text x="497.3" y="76.1">N3</text>
<text x="555" y="77.3" transform="rotate(-90 555 77.3)">65</text>
<text x="572.4" y="75.3">20</text>
<text x="621" y="75.3">500</text>
<text x="671.2" y="75.3">20</text>
<text x="746.5" y="72.8">CA50</text>
<text x="761" y="72.8">5</text>
<text x="761" y="75.8">6</text>
<text x="770.8" y="72.8">8.0</text>
<text x="770.8" y="75.8">8.0</text>
<text x="785.1" y="72.8">4</text>
<text x="785.1" y="75.8">4</text>
<text x="794.1" y="72.8">534</text>
<text x="794.1" y="75.8">578</text>
<text x="810.7" y="72.8">2136</text>
<text x="810.7" y="75.8">2312</text>
<text x="51.5" y="80.9">14</text>
<text x="74.4" y="80.9">14</text>
<text x="121.4" y="78.9" transform="rotate(-90 121.4 78.9)">8 N9 ø10.0 C=97</text>
<text x="148" y="81.7" transform="rotate(-90 148 81.7)">6 N1 c/12</text>
<text x="189" y="80.9">14</text>
<text x="212.8" y="80.9">14</text>
<text x="251.6" y="83.2" transform="rotate(-90 251.6 83.2)">190</text>
<text x="321.4" y="80.9">14</text>
<text x="344.3" y="80.9">14</text>
<text x="388.4" y="83.2" transform="rotate(-90 388.4 83.2)">190</text>
<text x="458.1" y="80.9">14</text>
<text x="481.1" y="80.9">14</text>
<text x="532.4" y="79.7" transform="rotate(-90 532.4 79.7)">6 N12 ø12.5 C=97</text>
<text x="559" y="81.7" transform="rotate(-90 559 81.7)">5 N1 c/15</text>
<text x="618.8" y="79.3">15 x 35</text>
<text x="621" y="83">500</text>
<text x="761" y="78.8">7</text>
<text x="761" y="81.8">8</text>
<text x="770.8" y="78.8">8.0</text>
<text x="770.8" y="81.8">8.0</text>
<text x="785.1" y="78.8">4</text>
<text x="785.1" y="81.8">4</text>
<text x="794.1" y="78.8">466</text>
<text x="794.1" y="81.8">510</text>
<text x="810.7" y="78.8">1864</text>
<text x="810.7" y="81.8">2040</text>
<text x="24.3" y="86.4">VISTA B</text>
<text x="43.1" y="84.9">6 N1 ø5.0 C=97</text>
<text x="64.6" y="84.9">2x3 N2 ø5.0 C=69</text>
<text x="83.1" y="87.4">300</text>
<text x="162" y="86.4">VISTA B</text>
<text x="180.7" y="84.9">6 N1 ø5.0 C=97</text>
<text x="202.1" y="84.9">2x11 N2 ø5.0 C=69</text>
<text x="294.3" y="86.4">VISTA B</text>
<text x="313" y="84.9">5 N1 ø5.0 C=97</text>
<text x="313" y="88">5 N3 ø5.0 C=29</text>
<text x="334.5" y="84.9">2x9 N2 ø5.0 C=69</text>
<text x="431" y="86.4">VISTA B</text>
<text x="449.8" y="84.9">5 N1 ø5.0 C=97</text>
<text x="449.8" y="88">5 N3 ø5.0 C=29</text>
<text x="471.2" y="84.9">2x3 N2 ø5.0 C=69</text>
<text x="494.1" y="87.4">300</text>
<text x="616.6" y="87">28 N4 c/18</text>
<text x="697.5" y="85.8">29</text>
<text x="759.5" y="87.8">10</text>
<text x="761" y="84.8">9</text>
<text x="769.3" y="84.8">10.0</text>
<text x="769.3" y="87.8">10.0</text>
<text x="785.1" y="84.8">8</text>
<text x="785.1" y="87.8">8</text>
<text x="794.1" y="87.8">190</text>
<text x="795.7" y="84.8">97</text>
<text x="810.7" y="87.8">1520</text>
<text x="812.2" y="84.8">776</text>
<text x="21" y="90.1">TELHADO CANIL E LAJE DEPOSITO - L3</text>
<text x="255.7" y="93.1" transform="rotate(-90 255.7 93.1)">8 N10 ø10.0 C=190</text>
<text x="313" y="91">9 N3 ø5.0 C=29</text>
<text x="392.4" y="93.1" transform="rotate(-90 392.4 93.1)">6 N11 ø12.5 C=190</text>
<text x="427.6" y="90.1">TELHADO CANIL E LAJE DEPOSITO - L3</text>
<text x="449.8" y="91">3 N3 ø5.0 C=29</text>
<text x="694" y="93.3">9</text>
<text x="759.5" y="90.9">11</text>
<text x="759.5" y="93.9">12</text>
<text x="769.3" y="90.9">12.5</text>
<text x="769.3" y="93.9">12.5</text>
<text x="785.1" y="90.9">6</text>
<text x="785.1" y="93.9">6</text>
<text x="794.1" y="90.9">190</text>
<text x="795.7" y="93.9">97</text>
<text x="810.7" y="90.9">1140</text>
<text x="812.2" y="93.9">582</text>
<text x="612.7" y="97.3">2 N5 ø8.0 C=534</text>
<text x="636.2" y="97.3">(1c)</text>
<text x="684.1" y="97.3">28 N4 ø5.0 C=87</text>
<text x="764.7" y="100.9">RESUMO DO AÇO</text>
<text x="276.4" y="106" transform="rotate(-90 276.4 106)">65</text>
<text x="413.1" y="106" transform="rotate(-90 413.1 106)">65</text>
<text x="748.5" y="107.9">AÇO</text>
<text x="761.1" y="107.9">DIAM</text>
<text x="773.8" y="107.9">C.TOTAL</text>
<text x="790.5" y="107.9">PESO + 10%</text>
<text x="220.6" y="113.2">300</text>
<text x="280.4" y="110.5" transform="rotate(-90 280.4 110.5)">6 N1 c/12</text>
<text x="357.4" y="113.2">300</text>
<text x="417.1" y="110.5" transform="rotate(-90 417.1 110.5)">5 N1 c/15</text>
<text x="761.4" y="111">(mm)</text>
<text x="777.6" y="111">(m)</text>
<text x="796.4" y="111">(kg)</text>
<text x="158.5" y="115.9">TELHADO CANIL E LAJE DEPOSITO - L3</text>
<text x="290.9" y="115.9">TELHADO CANIL E LAJE DEPOSITO - L3</text>
<text x="746.5" y="115">CA50</text>
<text x="763.2" y="118">10.0</text>
<text x="764.7" y="115">8.0</text>
<text x="781.3" y="115">83.5</text>
<text x="783.6" y="118">23</text>
<text x="801.5" y="115">36.3</text>
<text x="801.5" y="118">15.6</text>
<text x="746.5" y="124">CA60</text>
<text x="763.2" y="121">12.5</text>
<text x="764.7" y="124">5.0</text>
<text x="779.7" y="124">152.3</text>
<text x="781.3" y="121">17.2</text>
<text x="801.5" y="121">18.2</text>
<text x="801.5" y="124">25.8</text>
<text x="23.5" y="130.6">ESC 1:50</text>
<text x="170.1" y="130.6">ESC 1:50</text>
<text x="303.7" y="130.6">ESC 1:50</text>
<text x="748.8" y="128">PESO TOTAL</text>
<text x="755.2" y="131">(kg)</text>
<text x="64.1" y="137.6">2 N6 ø8.0 C=578</text>
<text x="87.6" y="137.6">(1c)</text>
<text x="140.2" y="133">ESC 1:25</text>
<text x="204.2" y="137.6">2 N8 ø8.0 C=510</text>
<text x="227.7" y="137.6">(1c)</text>
<text x="273.8" y="133">ESC 1:25</text>
<text x="337.8" y="137.6">2 N8 ø8.0 C=510</text>
<text x="361.3" y="137.6">(1c)</text>
<text x="407.5" y="133">ESC 1:25</text>
<text x="746.5" y="137.1">CA50</text>
<text x="763.2" y="137.1">70.1</text>
<text x="20" y="142.1">24</text>
<text x="72.5" y="141.7">534</text>
<text x="126.6" y="142.1">24</text>
<text x="166.5" y="142.1">24</text>
<text x="212.6" y="141.7">466</text>
<text x="260.2" y="142.1">24</text>
<text x="300.1" y="142.1">24</text>
<text x="346.2" y="141.7">466</text>
<text x="393.8" y="142.1">24</text>
<text x="746.5" y="140.1">CA60</text>
<text x="763.2" y="140.1">25.8</text>
<text x="54.4" y="146.3">400</text>
<text x="119.3" y="144.6">A</text>
<text x="198.2" y="146.3">400</text>
<text x="250.1" y="144.6">A</text>
<text x="331.8" y="146.3">400</text>
<text x="383.7" y="144.6">A</text>
<text x="746.5" y="146.1">Volume de concreto (C-25) = 1.36 m³</text>
<text x="140.4" y="150.2" transform="rotate(-90 140.4 150.2)">35</text>
<text x="274" y="150.2" transform="rotate(-90 274 150.2)">35</text>
<text x="407.6" y="150.2" transform="rotate(-90 407.6 150.2)">35</text>
<text x="746.5" y="150.1">Área de forma = 21.78 m²</text>
<text x="29.3" y="159.3">P10</text>
<text x="76.8" y="159.3">A</text>
<text x="128.1" y="159.3">P32</text>
<text x="144.7" y="159.3">15</text>
<text x="178.7" y="159.3">P10</text>
<text x="216.9" y="159.3">A</text>
<text x="261.8" y="159.3">P25</text>
<text x="278.3" y="159.3">15</text>
<text x="312.3" y="159.3">P32</text>
<text x="350.5" y="159.3">A</text>
<text x="395.4" y="159.3">P26</text>
<text x="411.9" y="159.3">15</text>
<text x="23.8" y="165.3">20</text>
<text x="72.4" y="165.3">500</text>
<text x="122.6" y="165.3">20</text>
<text x="171.8" y="165.3">35</text>
<text x="212.6" y="165.3">402</text>
<text x="254.8" y="165.3">35</text>
<text x="305.4" y="165.3">35</text>
<text x="346.2" y="165.3">402</text>
<text x="388.5" y="165.3">35</text>
<text x="70.2" y="169.3">15 x 35</text>
<text x="72.4" y="173">500</text>
<text x="210.3" y="169.3">15 x 35</text>
<text x="212.6" y="173">402</text>
<text x="343.9" y="169.3">15 x 35</text>
<text x="346.2" y="173">402</text>
<text x="68.1" y="177">28 N4 c/18</text>
<text x="148.9" y="175.8">29</text>
<text x="208.2" y="177">23 N4 c/18</text>
<text x="282.6" y="175.8">29</text>
<text x="341.8" y="177">23 N4 c/18</text>
<text x="416.2" y="175.8">29</text>
<text x="145.4" y="183.3">9</text>
<text x="279.1" y="183.3">9</text>
<text x="412.7" y="183.3">9</text>
<text x="64.1" y="187.3">2 N5 ø8.0 C=534</text>
<text x="87.6" y="187.3">(1c)</text>
<text x="135.5" y="187.3">28 N4 ø5.0 C=87</text>
<text x="204.2" y="187.3">2 N7 ø8.0 C=466</text>
<text x="227.7" y="187.3">(1c)</text>
<text x="269.1" y="187.3">23 N4 ø5.0 C=87</text>
<text x="337.8" y="187.3">2 N7 ø8.0 C=466</text>
<text x="361.3" y="187.3">(1c)</text>
<text x="402.8" y="187.3">23 N4 ø5.0 C=87</text>
</g>
</svg>
